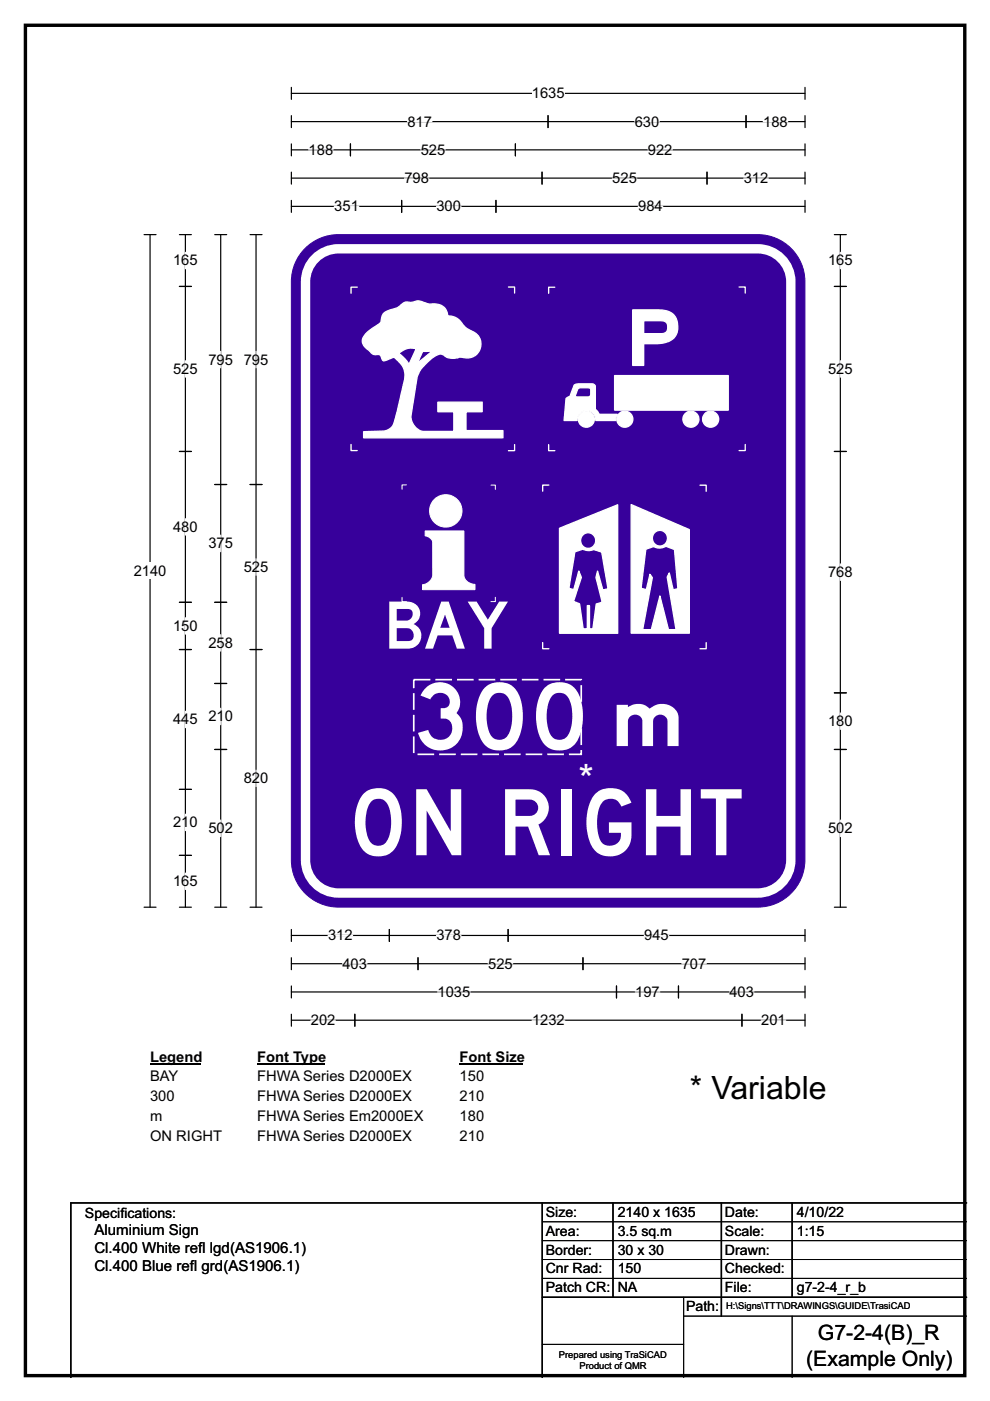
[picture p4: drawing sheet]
<svg xmlns="http://www.w3.org/2000/svg" width="210mm" height="297mm" viewBox="0 0 210 297" stroke-linecap="round" stroke-linejoin="round" font-family="sans-serif">
<path d="M5.4 5.4h199.2v286.3h-199.2z" fill="none" stroke="#000" stroke-width=".72"/>
<path d="M61.8 19.8h108.9M61.8 18.5v2.6M170.7 18.5v2.6" fill="none" stroke="#000" stroke-width=".25"/>
<path d="M112.8 18.1h7v3.5h-7z" fill="#fff"/>
<g fill="none" stroke="#000" stroke-width=".25">
<path d="M61.8 25.8h108.9M61.8 24.5v2.6M61.8 30.5v2.5M61.8 36.5v2.5M61.8 31.8h108.9M61.8 37.8h108.9M74.3 30.5v2.5M109.3 30.5v2.5M115 36.5v2.5M116.2 24.5v2.6M150 36.5v2.5M158.2 24.5v2.6"/>
<path d="M170.7 24.5v2.6M170.7 30.5v2.5M170.7 36.5v2.5M30.6 49.7h2.5M31.8 49.7v142.6M61.8 42.5v2.5M61.8 43.8h108.9M85.2 42.5v2.5M105.2 42.5v2.5M170.7 42.5v2.5M30.6 192.3h2.5M61.8 197.1v2.5"/>
<path d="M61.8 198.3h108.9M82.6 197.1v2.5M107.8 197.1v2.5M170.7 197.1v2.5M61.8 203.1v2.5M61.8 209v2.6M61.8 215v2.6M61.8 204.3h108.9M61.8 210.3h108.9M61.8 216.3h108.9M75.3 215v2.6M88.7 203.1v2.5"/>
<path d="M123.6 203.1v2.5M130.8 209v2.6M143.9 209v2.6M157.4 215v2.6M170.7 203.1v2.5M170.7 209v2.6M170.7 215v2.6"/>
</g>
<g fill="none" stroke="#fff" stroke-width=".25">
<path d="M65.5 31.8h5.2M85.8 37.8h5.2M86.4 25.8h5.2M89.2 31.8h5.2M129.9 37.8h5.2M134.6 25.8h5.2M137.4 31.8h5.2M157.7 37.8h5.3M161.9 25.8h5.2M70.9 43.8h5.2M92.6 43.8h5.2M135.4 43.8h5.2"/>
<path d="M69.6 198.3h5.2M92.6 198.3h5.2M136.6 198.3h5.3M65.9 216.3h5.2M72.6 204.3h5.2M92.8 210.3h7M103.5 204.3h5.2M112.9 216.3h6.9M134.7 210.3h5.2M144.6 204.3h5.2M154.7 210.3h5.2M161.5 216.3h5.2"/>
</g>
<path d="M28.4 119.3h6.9v3.5h-6.9z" fill="#fff"/>
<g fill="none" stroke="#000" stroke-width=".25">
<path d="M38.1 49.7h2.5M39.3 49.7v142.6M45.5 49.7h2.6M46.8 49.7v142.6M53 49.7h2.6M54.3 49.7v142.6M177 49.7h2.5M178.2 49.7v142.6M38.1 60.7h2.5M177 60.7h2.5M38.1 95.7h2.5M177 95.7h2.5"/>
<path d="M45.5 102.7h2.6M53 102.7h2.6M38.1 127.7h2.5M38.1 137.7h2.5M45.5 127.7h2.6M53 137.7h2.6M45.5 144.9h2.6M45.5 158.9h2.6M177 158.9h2.5M177 146.9h2.5M38.1 167.4h2.5M38.1 181.4h2.5"/>
<path d="M38.1 192.3h2.5M45.5 192.3h2.6M53 192.3h2.6M177 192.3h2.5"/>
</g>
<g fill="none" stroke="#fff" stroke-width=".25">
<path d="M39.3 53.5v3.5M178.2 53.5v3.5M39.3 76.5v3.5M46.8 74.5v3.5M54.3 74.5v3.5M178.2 76.5v3.5M39.3 110v3.5M46.8 113.5v3.5M54.3 118.5v3.5M178.2 119.6v3.5M39.3 131v3.5M46.8 134.6v3.5"/>
<path d="M39.3 150.8v3.5M46.8 150.2v3.5M178.2 151.2v3.4M39.3 172.6v3.5M46.8 173.9v3.5M54.3 163.3v3.5M178.2 173.9v3.5M39.3 185.1v3.5"/>
</g>
<path d="M31.8 222.3h10.8v3.5h-10.8z" fill="#fff"/>
<path d="M31.8 225.6h10.8" fill="none" stroke="#000" stroke-width=".32"/>
<path d="M54.5 222.3h14.4v3.5h-14.4z" fill="#fff"/>
<path d="M54.5 225.6h14.4" fill="none" stroke="#000" stroke-width=".32"/>
<path d="M97.5 222.3h13.4v3.5h-13.4z" fill="#fff"/>
<path d="M97.5 225.6h13.4" fill="none" stroke="#000" stroke-width=".32"/>
<g fill="#fff">
<path d="M31.8 226.5h6.2v3.5h-6.2z"/>
<path d="M54.5 226.5h33.1v3.5h-33.1z"/>
<path d="M97.5 226.5h5.2v3.5h-5.2z"/>
<path d="M31.8 230.7h5.2v3.5h-5.2z"/>
<path d="M54.5 230.7h33.1v3.5h-33.1z"/>
<path d="M97.5 230.7h5.2v3.5h-5.2z"/>
<path d="M31.8 234.9h2.6v3.5h-2.6z"/>
<path d="M54.5 234.9h35.5v3.5h-35.5z"/>
<path d="M97.5 234.9h5.2v3.5h-5.2z"/>
<path d="M31.8 239.1h15.2v3.5h-15.2z"/>
<path d="M54.5 239.1h33.1v3.5h-33.1z"/>
<path d="M97.5 239.1h5.2v3.5h-5.2z"/>
</g>
<path d="M64.3 53.1a10 10 0 0 1 7.5-3.4h88.9a10 10 0 0 1 10 10v122.6a10 10 0 0 1-10 10h-88.9a10 10 0 0 1-10-10v-122.6a9.9 9.9 0 0 1 2.5-6.6z" fill-rule="evenodd" fill="#37009b" stroke="#37009b" stroke-width=".21"/>
<path d="M67.2 54.5a7 7 0 0 1 4.6-1.7h88.9a7 7 0 0 1 7 6.9v122.6a7 7 0 0 1-7 7h-88.9a7 7 0 0 1-7-7v-122.6a7 7 0 0 1 2.4-5.2z" fill="none" stroke="#fff" stroke-width="2"/>
<path d="M81.3 66.5l-.3 .6a1.96 1.96 0 0 1-1 1.8l-.8 .6a4.1 4.1 0 0 0-2.4 3 5.8 5.8 0 0 0 2 2.4l.5 .3 1.3 .1 .5 1a1.14 1.14 0 0 0 1.5-.2l1-.4 .5 .5a4.5 4.5 0 0 1 1.4 5.6l-1.8 7.6a2.29 2.29 0 0 1-1.2 1.6l-1.1 .4-4.3 .1v1.3h29.6v-1.5h-7.9v-4h3.5v-2h-9.4v2h3.4v4.2h-6.6l-.6-.2-.7-.4a3.4 3.4 0 0 1-1.2-2.8l1.3-8.3a5.6 5.6 0 0 1 1.7-2.6l.6-.5a5.8 5.8 0 0 1 2.4-1.6 2.23 2.23 0 0 1 1.6 .7l1.5 .2 1.4-.3a3 3 0 0 0 4.3-3 3.5 3.5 0 0 0-2.7-2.9l-.8-.7a4 4 0 0 0-2.9-2.1h-.6a2.56 2.56 0 0 0-2.7-2.6l-1.2 .1-1-.3a2.16 2.16 0 0 0-2-.3l-.8 .2h-1.3l-1.2 .8a4.7 4.7 0 0 1-2.3 .9zM84.5 74.9l1.4 1.2 .9 1.1 1.5-3.2a3.8 3.8 0 0 0-3.8 .9zM89.6 74.5h2l-3.1 2.6z" fill-rule="evenodd" fill="#fff"/>
<path d="M75.8 60.9h-1.3v1.3M81.3 66.5l.4-.4 1.1-.4a3.7 3.7 0 0 0 2.2-1l1-.6h1.3l.9-.2a4 4 0 0 1 2.4 .5l2 .1a2.49 2.49 0 0 1 2.4 2.5 3.6 3.6 0 0 1 3.4 2.1l.7 .6a5.9 5.9 0 0 1 2.7 2 3 3 0 0 1-.7 3.4 3 3 0 0 1-3.3 .6l-1.5 .3-.7-.1a1.92 1.92 0 0 1-1.5-.6 1.67 1.67 0 0 0-2.1 .3l-1.8 1.6a5.8 5.8 0 0 0-1.7 2.7l-1.3 8.3a3.6 3.6 0 0 0 1.3 2.8l1.2 .5h6.6v-4.2h-3.4v-2h9.4v2h-3.5v4h7.9v1.5h-29.6v-1.3l4.3-.1 1.1-.4a2.51 2.51 0 0 0 1.2-1.9l1.3-5.3a18.1 18.1 0 0 0 .8-5l-.5-1.3-1.7-1.8-1 .4a1.16 1.16 0 0 1-1.5 .2l-.5-1-1.4-.2-1-.9a2.1 2.1 0 0 1-1.1-2.8l1-1.2 1.9-1.3a2.05 2.05 0 0 0 1-1.9zM84.5 74.9a3.9 3.9 0 0 1 3.8-.9l-1.5 3.2-.9-1.1zM89.6 74.5h2l-3.1 2.6zM107.8 60.9h1.3v1.2M74.5 94.2v1.3h1.3M109.1 94.3v1.2h-1.3" fill="none" stroke="#fff" stroke-width=".28"/>
<path d="M134.2 65.7h5.6a3.4 3.4 0 0 1 3.9 2.9 3.4 3.4 0 0 1-3.5 4.2l-3.7 .1v4.6h-2.3zM136.5 68v2.7h3.9a1.17 1.17 0 0 0 1.2-1 1.45 1.45 0 0 0-.5-1.5l-.9-.2zM130.8 88.9a1.7 1.7 0 0 0 3.4 0 1.7 1.7 0 0 0-3.4 0zM122.7 88.9a1.7 1.7 0 0 0 3.4 0 1.7 1.7 0 0 0-3.4 0zM144.8 88.9a1.7 1.7 0 0 0 3.4 0 1.7 1.7 0 0 0-3.4 0zM149 88.9a1.7 1.7 0 0 0 3.4 0 1.7 1.7 0 0 0-3.4 0zM130.4 79.6v7.4h24.1v-7.4zM121.8 81.7l.8-.3h3.1l.3 .1 .3 .3v5l.5 .5 .3 .5h3.8l-.3 .8v.6h-4.2a2 2 0 0 0-2-2.2 2 2 0 0 0-2 2.2h-2.8l.5-4.7 .8-.5zM122.5 82.5l.5-.3 2.2 .1 .1 .3-.1 1.3-.4 .3-2.7-.1-.1-.3z" fill-rule="evenodd" fill="#fff"/>
<g fill="none" stroke="#fff" stroke-width=".28">
<path d="M117.7 60.9h-1.3v1.3M130.4 79.6h24.1v7.4h-24.1zM134.2 65.7h5.6a3.4 3.4 0 0 1 3.9 2.9 3.4 3.4 0 0 1-3.5 4.2l-3.7 .1v4.6h-2.3zM136.5 68h3.7l.9 .2a1.59 1.59 0 0 1 .5 1.8 1.18 1.18 0 0 1-1.2 .7h-3.9zM156.8 60.9h1.3v1.2M116.4 94.3v1.2h1.3M121.8 81.7l.8-.3h3.1l.3 .1 .3 .3v5l.5 .5 .3 .5h3.8l-.3 .8v.6h-4.2a2 2 0 0 0-2-2.2 2 2 0 0 0-2 2.2h-2.8l.5-4.7 .8-.5zM122.6 82.4l.4-.2 2.2 .1 .1 .3-.1 1.3-.4 .3-2.7-.1-.1-.3zM158.1 94.2v1.3h-1.3"/>
<circle cx="124.4" cy="88.9" r="1.7"/>
<circle cx="132.5" cy="88.9" r="1.7"/>
<circle cx="146.5" cy="88.9" r="1.7"/>
<circle cx="150.7" cy="88.9" r="1.7"/>
</g>
<path d="M118.7 112v22.3h12.3v-27.3zM133.9 107l12.3 5.3v21.9h-12.3zM123.1 114.6a1.65 1.65 0 0 0 3.3 0 1.65 1.65 0 0 0-3.3 0zM138.3 114.1a1.65 1.65 0 0 0 3.3 0 1.65 1.65 0 0 0-3.3 0zM121.9 117l-1.2 7.7 1 .3 1.1-3.9 .5 1.3-1.7 5.1 1.3 .5 .8 5.3h.9v-4.9h.4v4.9h.7l.8-5.2 1.2-.4-1.3-5.3 .3-1.3 1.2 4 1.1-.3-1.4-7.7-1.7-.6-1.2 .2-1.1-.3zM137 116.4l1.6-.5a2.66 2.66 0 0 0 2.4 .1l.3-.2 1.8 .7 .7 8.3-1 .3-.8-3.6-.5 .8 1.9 11.2h-1.6l-1.8-7.2-1.9 7.2h-1.8l2.1-11-.5-.7-.8 3.2-1.1-.3z" fill-rule="evenodd" fill="#fff"/>
<g fill="none" stroke="#fff" stroke-width=".28">
<path d="M116.4 102.9h-1.3v1.2M118.7 112l12.3-5v27.3h-12.3zM121.9 117l1.7-.6 1.1 .3 1.2-.2 1.7 .6 1.4 7.7-1.1 .3-1.2-4-.3 1.3 1.3 5.3-1.2 .4-.8 5.2h-.7v-4.9h-.4v4.9h-.9l-.8-5.3-1.3-.5 1.7-5.1-.5-1.3-1.1 3.9-1-.3zM133.9 107l12.3 5.3v21.9h-12.3zM137 116.4l1.6-.5a2.66 2.66 0 0 0 2.4 .1l.3-.2 1.8 .7 .7 8.3-1 .3-.8-3.6-.5 .8 1.9 11.2h-1.6l-1.8-7.2-1.9 7.2h-1.8l2.1-11-.5-.7-.8 3.2-1.1-.3zM148.5 102.9h1.3v1.3M115.1 136.2v1.3h1.3M149.8 136.3v1.2h-1.3"/>
<circle cx="124.8" cy="114.6" r="1.63"/>
<circle cx="140" cy="114.1" r="1.64"/>
</g>
<path d="M91.1 108.3a3.5 3.5 0 0 0 6.9 0 3.5 3.5 0 0 0-6.9 0zM90.2 112.6h8.2v9.5a2.24 2.24 0 0 0 1.6 1.7l.7 .1v1.1h-11.1v-1l.8-.2 .7-.5 .4-.6 .3-.7v-7.2l-.5-.7-1.1-.5z" fill-rule="evenodd" fill="#fff"/>
<g fill="none" stroke="#fff" stroke-width=".21">
<path d="M86.2 102.8h-.9v.9M90.2 112.6h8.2v9.5a2.24 2.24 0 0 0 1.6 1.7l.7 .1v1.1h-11.1v-1l.8-.2 .7-.5 .4-.6 .3-.7v-7.2l-.5-.7-1.1-.5zM104.1 102.9h1v.9M85.3 126.6v1h.9M105.1 126.6v1h-1"/>
<circle cx="94.6" cy="108.3" r="3.4"/>
</g>
<path d="M115 255v37M130 255v20M153 255v24M168 255v20M205 255h-190v37M115 275h90" fill="none" stroke="#000" stroke-width=".3"/>
<path d="M115 259h90M115 263h90M115 267h90M115 271h90M145 279h60M145 275v17M168 279v13M115 285h30" fill="none" stroke="#000" stroke-width=".21"/>
<path d="M87.8 144.1h35.5v15.8h-35.5z" fill="none" stroke="#fff" stroke-width=".35" stroke-dasharray="3.5 1.1" stroke-linecap="butt"/>
<g font-size="19.5" fill="#fff">
<text x="86.1" y="158.9">300</text>
<text x="73.9" y="181.3">ON RIGHT</text>
</g>
<text font-size="16.7" fill="#fff" x="128.4" y="158.2">m</text>
<text font-size="13.9" fill="#fff" x="81.4" y="137.5">BAY</text>
<text font-size="8.5" fill="#fefefe" x="122.7" y="168.2">*</text>
<text font-size="6.8" x="146.3" y="233.1">* Variable</text>
<g font-size="4.5">
<text x="173.5" y="284.2">G7-2-4(B)_R</text>
<text x="171" y="289.6">(Example Only)</text>
</g>
<g font-size="3.2">
<text x="20" y="261.9">Aluminium Sign</text>
<text x="20" y="265.8">Cl.400 White ref</text>
<text x="20" y="269.6">Cl.400 Blue ref</text>
<text x="40.3" y="269.6">l grd(AS1906.1)</text>
<text x="42" y="265.8">l lgd(AS1906.1)</text>
</g>
<g font-size="3.1">
<text x="112.8" y="20.9">1635</text>
<text x="86.4" y="26.8">817</text>
<text x="134.6" y="26.8">630</text>
<text x="161.9" y="26.8">188</text>
<text x="65.5" y="32.8">188</text>
<text x="89.2" y="32.8">525</text>
<text x="137.4" y="32.8">922</text>
<text x="85.8" y="38.8">798</text>
<text x="129.9" y="38.8">525</text>
<text x="157.7" y="38.8">312</text>
<text x="70.9" y="44.8">351</text>
<text x="92.6" y="44.8">300</text>
<text x="135.4" y="44.8">984</text>
<text x="36.7" y="56.3">165</text>
<text x="175.6" y="56.3">165</text>
<text x="44.2" y="77.3">795</text>
<text x="51.7" y="77.3">795</text>
<text x="36.7" y="79.3">525</text>
<text x="175.6" y="79.3">525</text>
<text x="36.7" y="112.8">480</text>
<text x="44.2" y="116.3">375</text>
<text x="28.4" y="122.1">2140</text>
<text x="51.7" y="121.3">525</text>
<text x="175.6" y="122.3">768</text>
<text x="36.7" y="133.8">150</text>
<text x="44.2" y="137.4">258</text>
<text x="36.7" y="153.6">445</text>
<text x="44.2" y="153">210</text>
<text x="175.6" y="153.9">180</text>
<text x="51.7" y="166.1">820</text>
<text x="36.7" y="175.4">210</text>
<text x="44.2" y="176.7">502</text>
<text x="175.6" y="176.7">502</text>
<text x="36.7" y="187.9">165</text>
<text x="69.6" y="199.4">312</text>
<text x="92.6" y="199.4">378</text>
<text x="136.6" y="199.4">945</text>
<text x="72.6" y="205.4">403</text>
<text x="103.5" y="205.4">525</text>
<text x="144.6" y="205.4">707</text>
<text x="92.8" y="211.4">1035</text>
<text x="134.7" y="211.4">197</text>
<text x="154.7" y="211.4">403</text>
<text x="65.9" y="217.4">202</text>
<text x="112.9" y="217.4">1232</text>
<text x="161.5" y="217.4">201</text>
<text x="31.8" y="225.1">Legend</text>
<text x="54.5" y="225.1">Font Type</text>
<text x="97.5" y="225.1">Font Size</text>
<text x="31.8" y="229.3">BAY</text>
<text x="31.8" y="233.5">300</text>
<text x="54.5" y="229.3">FHWA Series D2000EX</text>
<text x="54.5" y="233.5">FHWA Series D2000EX</text>
<text x="97.5" y="229.3">150</text>
<text x="97.5" y="233.5">210</text>
<text x="31.8" y="237.7">m</text>
<text x="54.5" y="237.7">FHWA Series Em2000EX</text>
<text x="97.5" y="237.7">180</text>
<text x="31.8" y="241.9">ON RIGHT</text>
<text x="54.5" y="241.9">FHWA Series D2000EX</text>
<text x="97.5" y="241.9">210</text>
</g>
<g font-size="3">
<text x="115.8" y="258">Size:</text>
<text x="131" y="258">2140 x 1635</text>
<text x="153.8" y="258">Date:</text>
<text x="169" y="258">4/10/22</text>
<text x="18" y="258.2">Specif</text>
<text x="25.5" y="258.2">ications:</text>
<text x="115.8" y="262">Area:</text>
<text x="131" y="262">3.5 sq.m</text>
<text x="153.8" y="262">Scale:</text>
<text x="169" y="262">1:15</text>
<text x="115.8" y="266">Border:</text>
<text x="115.8" y="270">Cnr Rad:</text>
<text x="131" y="266">30 x 30</text>
<text x="131" y="270">150</text>
<text x="153.8" y="266">Drawn:</text>
<text x="153.8" y="270">Checked:</text>
<text x="115.8" y="274">Patch CR:</text>
<text x="131" y="274">NA</text>
<text x="153.8" y="274">File:</text>
<text x="169" y="274">g7-2-4_r_b</text>
<text x="145.5" y="278">Path:</text>
</g>
<g font-size="2">
<text x="154" y="277.6">H:\Signs\TTT\DRAWINGS\GUIDE\TrasiCAD</text>
<text x="118.5" y="287.8">Prepared using TraSiCAD</text>
<text x="122.9" y="290.2">Product of QMR</text>
</g>
</svg>
